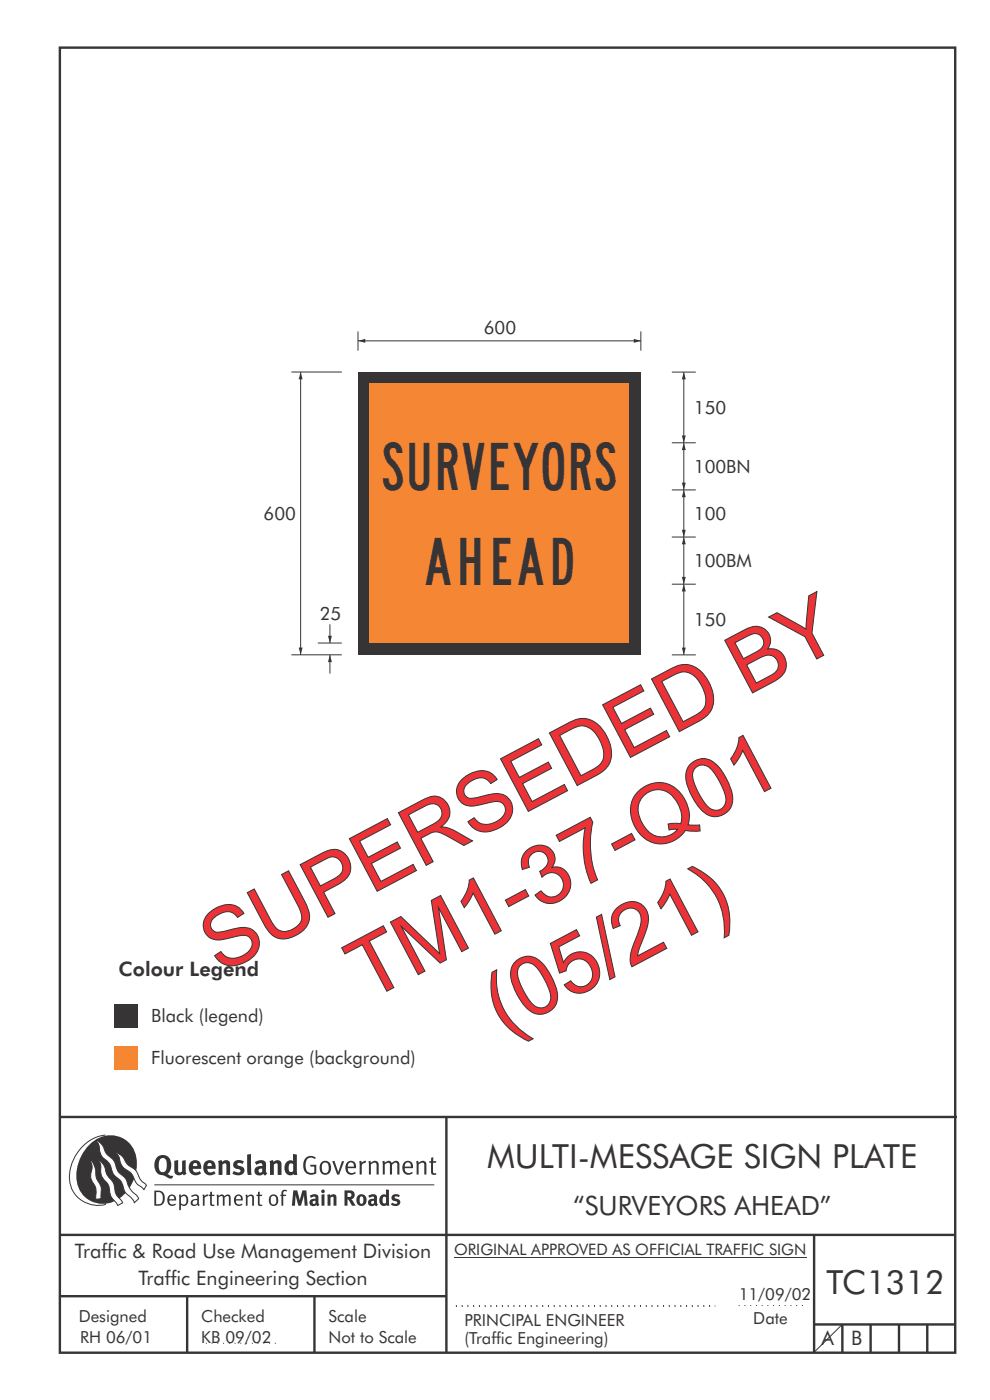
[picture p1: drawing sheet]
<svg xmlns="http://www.w3.org/2000/svg" width="210mm" height="297mm" viewBox="0 0 210 297" stroke-linecap="round" stroke-linejoin="round" font-family="sans-serif">
<g fill="none" stroke="#373435" stroke-width=".51">
<path d="M12.7 10.1h189.9v276.9h-189.9zM12.7 237h190.3M94.7 236.9v50.1M12.7 262h190M12.7 275h82M39.7 275v12M66.7 275v12M172.7 262v25M172.7 281h30M178.7 281v6M184.7 281v6M190.7 281v6"/>
<path d="M196.7 281v6"/>
</g>
<path d="M96.7 277h55M96.7 277.2h55M156.7 277h14M43.7 285h15" fill="none" stroke="#373435" stroke-width=".21" stroke-dasharray=".2 1" stroke-linecap="butt"/>
<path d="M96.3 266.7h74.7" fill="none" stroke="#373435" stroke-width=".21"/>
<g fill="#373435">
<path d="M64.9 245.6a1.61 1.61 0 0 1 2.1 0l-.2 .3a1.17 1.17 0 0 0-1.4-.2 1.17 1.17 0 0 0-.6 1.3 1.42 1.42 0 0 0 1.2 1.9l.7-.2v-1.2h-.8l-.1-.4h1.3v1.8a1.82 1.82 0 0 1-2.2 0 1.82 1.82 0 0 1-.6-2.1l.2-.7z" fill-rule="evenodd"/>
<path d="M68.2 246.5a1.77 1.77 0 0 0 .4 2.7 1.39 1.39 0 0 0 1.4-.5 1.39 1.39 0 0 0 .2-1.5 1.19 1.19 0 0 0-2-.7zM68.5 246.8a.83 .83 0 0 1 1 .1 .83 .83 0 0 1 .2 .9 .75 .75 0 0 1-.6 1.1 .75 .75 0 0 1-.8-.8v-1z" fill-rule="evenodd"/>
<path d="M70.5 246.4l.4-.1 .8 2.4 .8-2.3h.5l-1.1 2.8h-.4z" fill-rule="evenodd"/>
<path d="M73.6 246.7a1.74 1.74 0 0 0 .5 2.5h.9l.5-.3-.2-.3a.89 .89 0 0 1-1.1 .2 .89 .89 0 0 1-.4-1h1.7a1.15 1.15 0 0 0-.4-1.3 1.15 1.15 0 0 0-1.5 .2zM74 246.8a.67 .67 0 0 1 .8-.1 .67 .67 0 0 1 .3 .8h-1.3z" fill-rule="evenodd"/>
<path d="M76.2 246.4l.4-.1 .1 .4 .5-.4h.5l-.2 .5a.61 .61 0 0 0-.8 .6v1.8h-.4z" fill-rule="evenodd"/>
<path d="M78.1 246.4l.5-.1 .1 .4a.89 .89 0 0 1 .9-.4 .89 .89 0 0 1 .7 .7v2.2h-.4v-2.2l-.1-.2-.3-.1-.8 .4v2.1h-.4z" fill-rule="evenodd"/>
<path d="M81.1 246.4l.4-.1 .1 .4a.83 .83 0 0 1 .8-.4 .83 .83 0 0 1 .7 .5 .86 .86 0 0 1 .9-.5 .86 .86 0 0 1 .7 .7v2.2h-.4l-.1-2.3a.5 .5 0 0 0-.8 0l-.2 .2v2.1h-.5v-2.2l-.4-.3-.7 .4v2.1h-.4z" fill-rule="evenodd"/>
<path d="M85.7 246.7a1.74 1.74 0 0 0 .5 2.5h.9l.5-.3-.2-.3a.89 .89 0 0 1-1.1 .2 .89 .89 0 0 1-.4-1h1.7a1.15 1.15 0 0 0-.5-1.3 1.15 1.15 0 0 0-1.4 .2zM86 246.8a.67 .67 0 0 1 .9-.1 .67 .67 0 0 1 .3 .8h-1.3z" fill-rule="evenodd"/>
<path d="M88.3 246.4l.4-.1 .1 .4a.89 .89 0 0 1 .9-.4 .89 .89 0 0 1 .8 .7v2.2h-.5v-2.2l-.1-.2-.3-.1-.8 .4v2.1h-.4z" fill-rule="evenodd"/>
<path d="M91.5 245.6l.4-.1v.9h.7l-.2 .3h-.5v2.1l.1 .1h.5l.1 .3a.71 .71 0 0 1-1.2-.6v-1.9h-.3v-.3h.3z" fill-rule="evenodd"/>
<path d="M37 246.3l.8-.2v2a.46 .46 0 0 0 .2 .6 .46 .46 0 0 0 .6-.2v-2.2l.8-.2v2.4l.2 .5-.6 .4-.2-.3a1.03 1.03 0 0 1-1.2 .2 1.03 1.03 0 0 1-.6-1.1z" fill-rule="evenodd"/>
<path d="M40.4 246.6a1.64 1.64 0 0 0 0 2.2 1.64 1.64 0 0 0 2.3 .1l-.4-.4a.78 .78 0 0 1-.9 .3 .78 .78 0 0 1-.5-.8h1.8a1.37 1.37 0 0 0-.6-1.7 1.37 1.37 0 0 0-1.7 .3zM41.1 246.9a.48 .48 0 0 1 .6-.1 .48 .48 0 0 1 .2 .6h-1z" fill-rule="evenodd"/>
<path d="M43.5 246.6a1.65 1.65 0 0 0-.2 1.9 1.65 1.65 0 0 0 1.9 .8l.5-.4-.3-.4a.78 .78 0 0 1-.9 .3 .78 .78 0 0 1-.5-.8h1.8a1.37 1.37 0 0 0-.6-1.7 1.37 1.37 0 0 0-1.7 .3zM44.1 246.9a.48 .48 0 0 1 .6-.1 .48 .48 0 0 1 .2 .6h-.9z" fill-rule="evenodd"/>
<path d="M46.3 246.3l.7-.2 .1 .4a.95 .95 0 0 1 1-.3 .95 .95 0 0 1 .7 .8v2.3h-.8v-2.3l-.3-.2-.5 .3v2.2h-.8z" fill-rule="evenodd"/>
<path d="M49.7 246.5a1.73 1.73 0 0 1 2-.1l-.2 .5-.6-.2a.42 .42 0 0 0-.6 .3l.2 .3a1.23 1.23 0 0 1 1.4 1 1.47 1.47 0 0 1-2.3 .9l-.3-.2 .3-.6 .7 .3a.47 .47 0 0 0 .7-.3 .87 .87 0 0 0-1-.5l-.4-.2-.1-.4z" fill-rule="evenodd"/>
<path d="M54.1 246.6l.3 .5 .3-.1a.62 .62 0 0 1 .9 0l.1 .4a1.21 1.21 0 0 0-1.4 .3 1.21 1.21 0 0 0-.1 1.3 1.19 1.19 0 0 0 1.6 .1l.5 .3 .4-.5-.3-.3v-1.4a.96 .96 0 0 0-1.3-1zM55 248l.6-.1v.7a.43 .43 0 0 1-.6 .1 .43 .43 0 0 1 0-.7z" fill-rule="evenodd"/>
<path d="M57.2 246.3l.7-.2 .1 .4a.95 .95 0 0 1 1-.3 .95 .95 0 0 1 .7 .8v2.3h-.8v-2.3l-.2-.2-.6 .3v2.2h-.8z" fill-rule="evenodd"/>
<path d="M62.2 244.8v1.5a1.29 1.29 0 0 0-1.4 .2 1.29 1.29 0 0 0-.5 1.3 1.24 1.24 0 0 0 .6 1.3 1.24 1.24 0 0 0 1.4 0l.1 .2h.7l-.1-4.3zM61.5 246.9l.4-.1 .3 .2v1.5l-.3 .1a.48 .48 0 0 1-.6-.4 1.52 1.52 0 0 1 .2-1.3z" fill-rule="evenodd"/>
<path d="M52.4 245l.8-.2 .2 4.5h-.8l-.1-.2z" fill-rule="evenodd"/>
</g>
<path d="M22.4 240.8a9 9 0 0 0-7.4 10.9 6.2 6.2 0 0 0 7.5 3.8M32.7 251.4h59.4" fill="none" stroke="#373435" stroke-width=".21"/>
<path d="M19.1 242.7a5.7 5.7 0 0 1 6.5-1.4 5.7 5.7 0 0 1 3.4 5.7 8.6 8.6 0 0 1-6.2 8.3 5.7 5.7 0 0 1-6.5-7 9.9 9.9 0 0 1 2.8-5.6z" fill-rule="evenodd" fill="#373435"/>
<path d="M24.5 244.5a3.1 3.1 0 0 1 2.3 2.2l.7 .7a3.2 3.2 0 0 1 2 2.4l.4 .6 1.2 1.1-.6 .9-.2-.3a3.5 3.5 0 0 1-1.9-2.1 3.8 3.8 0 0 0-2.1-2.2 3.5 3.5 0 0 1-1-2.2zM20.4 241.9a3.4 3.4 0 0 1 1.9 2.5l.7 .8a3.3 3.3 0 0 1 1.7 2.6 4.4 4.4 0 0 0 1.7 2l.3 .3a6.1 6.1 0 0 0 2.5 3.7l.2 .5-.9 .9a6.1 6.1 0 0 0-1.9-2.2l-.4-.8a3.6 3.6 0 0 0-1.9-2.8l-.6-1a3.6 3.6 0 0 0-1.9-2.8 3.7 3.7 0 0 1-.8-2.4zM21 246.1a3.4 3.4 0 0 1 1.5 2.7l.6 1a3.8 3.8 0 0 1 1.4 3.1l.3 .7 1.2 1.6-1 .6-.5-.8a3.2 3.2 0 0 1-1.3-2.8 4.3 4.3 0 0 0-1.4-2.2 4.7 4.7 0 0 1-.5-2.9zM19.2 246.1a5.1 5.1 0 0 1 1.2 3.7l.3 .7a3.1 3.1 0 0 1 .7 3l.1 .8-1.1 .2-.1-.8a3.5 3.5 0 0 0-.9-3.3 3.6 3.6 0 0 1 .1-2.5z" fill-rule="evenodd" fill="#fefefe" stroke="#373435" stroke-width=".21"/>
<g fill="#373435">
<path d="M33.4 245.5a2.51 2.51 0 0 0 .4 3.7l.8 .1a2.78 2.78 0 0 0 2 .7l.2-.6h-.6l-.7-.3a2.56 2.56 0 0 0 0-3.8 1.83 1.83 0 0 0-2.1 .2zM34 245.9a.87 .87 0 0 1 1 0 .87 .87 0 0 1 .4 .9v.4a1.17 1.17 0 0 1-.9 1.5l-.3-.1a2.38 2.38 0 0 1-.2-2.7z" fill-rule="evenodd"/>
<path d="M33.1 252.9v2.6a1.12 1.12 0 0 0 1.2-.3 1.12 1.12 0 0 0 .2-1.2l-.1-.5-.3-.4zM32.7 252.6h1.1a1.67 1.67 0 0 1 1.2 1.6 1.67 1.67 0 0 1-1.3 1.6h-1zM36.1 253.9l-.2 .5h1.1a.55 .55 0 0 0-.3-.6 .55 .55 0 0 0-.6 .1zM35.8 253.7a.95 .95 0 0 1 1.2-.1 .95 .95 0 0 1 .4 1.1h-1.5a.72 .72 0 0 0 .4 .8 .72 .72 0 0 0 .9-.2l.1 .3a1.15 1.15 0 0 1-1.5 0 1.15 1.15 0 0 1-.2-1.5zM38.4 254.1v1.2a.7 .7 0 0 0 .9 .1 .7 .7 0 0 0 .2-.9 .61 .61 0 0 0-.4-.7 .61 .61 0 0 0-.7 .3zM38 253.5l.3-.1 .1 .4a.95 .95 0 0 1 1.2-.2 .95 .95 0 0 1 .3 1.2 .92 .92 0 0 1-.5 .9 .92 .92 0 0 1-1-.1v1.1l-.4 .1zM40.9 254.8a.5 .5 0 0 0 .2 .8 .5 .5 0 0 0 .7-.4v-.6zM40.5 253.7a1 1 0 0 1 1.7 .3v1.4l.2 .2-.2 .3-.3-.3a.78 .78 0 0 1-1.4-.1 .78 .78 0 0 1 .8-1.1h.5a.58 .58 0 0 0-.3-.7 .58 .58 0 0 0-.7 .2zM43 253.5l.3-.1 .1 .4 .3-.3 .5-.1-.2 .4a.52 .52 0 0 0-.6 .5v1.5h-.4zM44.6 252.9l.4-.1-.1 .7h.6l-.1 .3h-.5v1.5a.35 .35 0 0 0 .6 .3v.2a.57 .57 0 0 1-.6 .1 .57 .57 0 0 1-.3-.5v-1.6h-.3v-.3h.3zM45.9 253.5l.4-.1 .1 .4 .2-.2a.64 .64 0 0 1 1 .2 .7 .7 0 0 1 .8-.4 .7 .7 0 0 1 .5 .6v1.8h-.3v-1.7l-.3-.4-.7 .4v1.7h-.3v-1.6a.38 .38 0 0 0-.3-.5 .38 .38 0 0 0-.5 .2l-.1 .2v1.7h-.4zM50.2 253.9l-.2 .5h1.1a.55 .55 0 0 0-.2-.6 .55 .55 0 0 0-.7 .1zM49.9 253.7a.95 .95 0 0 1 1.2-.1 .95 .95 0 0 1 .4 1.1h-1.5a.72 .72 0 0 0 .4 .8 .72 .72 0 0 0 .9-.2l.1 .3a1.15 1.15 0 0 1-1.5 0 1.15 1.15 0 0 1-.2-1.5zM52.1 253.5l.3-.1 .1 .4a.72 .72 0 0 1 .8-.4 .72 .72 0 0 1 .6 .6v1.8h-.4v-1.6a.45 .45 0 0 0-.3-.5 .45 .45 0 0 0-.5 .2l-.2 .2v1.7h-.3zM54.7 252.9l.4-.1v.7h.6l-.1 .3h-.5v1.5a.35 .35 0 0 0 .5 .3v.2a.57 .57 0 0 1-.6 .1 .57 .57 0 0 1-.3-.5v-1.6h-.3v-.3h.3zM57.6 253.9l-.2 .7a.65 .65 0 0 0 .3 .8 .65 .65 0 0 0 .8-.2l.1-.1a.93 .93 0 0 0-.7-1.4zM57.3 253.7a1.12 1.12 0 0 1 1.4 0 1.12 1.12 0 0 1 .3 1.5 1.01 1.01 0 0 1-1.3 .6 1.01 1.01 0 0 1-.7-1.2zM59.9 252.6l.5-.2 .5 .2-.1 .2-.4-.1-.3 .2v.6h.6l-.1 .3h-.5v2h-.4v-2h-.2v-.3h.2zM62.2 252.6l-.3 3.2h.7l.1-2.3 .6 2.3h.6l.6-2.3 .1 2.3h.7l-.3-3.2h-.9l-.5 2.1-.5-2.1zM65.7 253.7l.3 .4a.51 .51 0 0 1 .5-.3 .51 .51 0 0 1 .4 .4v.1a.88 .88 0 0 0-1.1 .4 .88 .88 0 0 0 .2 1.1 .9 .9 0 0 0 1.1-.2l.3 .3 .4-.4-.2-.2v-1.1a.87 .87 0 0 0-.5-.8 .87 .87 0 0 0-1 .1zM66.4 254.8h.5v.5l-.1 .1h-.3l-.2-.1zM68.2 253.5v2.3h.6v-2.4zM68.1 252.8a.4 .4 0 0 0 .8 0 .4 .4 0 0 0-.8 0zM69.4 253.5l.1 2.3h.6v-1.7a.33 .33 0 0 1 .4-.2 .33 .33 0 0 1 .3 .4v1.5h.6v-1.7a.75 .75 0 0 0-.6-.7 .75 .75 0 0 0-.8 .3v-.3zM73.1 252.6v3.2h.6v-1.3l.3 .2 .7 1.1h.7l-.9-1.4a.94 .94 0 0 0 .7-1 .94 .94 0 0 0-.9-.8zM73.7 253.1a.51 .51 0 0 1 .8 .1 .51 .51 0 0 1-.2 .7l-.6 .1zM75.9 253.7a1.19 1.19 0 0 0-.1 1.7 1.19 1.19 0 0 0 1.8 0 1.19 1.19 0 0 0-.1-1.6 1.19 1.19 0 0 0-1.6-.1zM76.5 253.9l.2-.1a.99 .99 0 0 1 0 1.6 1.06 1.06 0 0 1-.2-1.5zM78.1 253.7l.3 .4a.51 .51 0 0 1 .5-.3 .51 .51 0 0 1 .5 .4v.1a.88 .88 0 0 0-1.2 .4 .88 .88 0 0 0 .2 1.1 .9 .9 0 0 0 1.1-.2l.3 .3 .4-.4-.2-.2v-1.1a.87 .87 0 0 0-.5-.8 .87 .87 0 0 0-1 .1zM78.9 254.8h.4v.5l-.1 .1h-.3l-.1-.1zM81.9 252.3v1.2a1.2 1.2 0 0 0-1.4 .6 1.2 1.2 0 0 0 .2 1.4l.5 .3 .8-.1v.1h.6l-.1-3.4zM81.4 253.9l.5 .1-.1 1.2a.46 .46 0 0 1-.5 0 .46 .46 0 0 1-.1-.5zM83.3 253.6a.79 .79 0 0 0-.1 .9 .79 .79 0 0 0 .9 .4 .33 .33 0 0 1 0 .5 .33 .33 0 0 1-.5 0l-.4-.3-.3 .5a1.15 1.15 0 0 0 1.2 .3 1.15 1.15 0 0 0 .8-1 1.49 1.49 0 0 0-1.2-.8 .4 .4 0 0 1 .3-.3 .4 .4 0 0 1 .4 .1l.2 .1 .2-.4a1.47 1.47 0 0 0-1.5 0z" fill-rule="evenodd"/>
</g>
<path d="M24.1 222h5v5h-5z" fill-rule="evenodd" fill="#f58634"/>
<path d="M24.1 213h5v5h-5z" fill-rule="evenodd" fill="#373435"/>
<path d="M145.1 123.9v15M178.6 281l-5.8 5.8" fill="none" stroke="#373435" stroke-width=".21"/>
<g fill="#373435">
<path d="M144.6 137.4h.9l-.4 1.5z"/>
<path d="M145.1 123.9l.4 1.6h-.9z"/>
</g>
<path d="M145.1 113.9v10" fill="none" stroke="#373435" stroke-width=".21"/>
<g fill="#373435">
<path d="M144.6 122.4h.9l-.4 1.5z"/>
<path d="M145.1 113.9l.4 1.6h-.9z"/>
</g>
<path d="M75.9 72.3h60.1" fill="none" stroke="#373435" stroke-width=".21"/>
<g fill="#373435">
<path d="M134.4 71.9l1.6 .4-1.6 .4z"/>
<path d="M75.9 72.3l1.6-.4v.8z"/>
<path d="M75.9 78.9h60v60h-60z" fill-rule="evenodd"/>
</g>
<path d="M78.4 81.4h55v55h-55z" fill-rule="evenodd" fill="#f58634"/>
<path d="M75.9 70.3v4.1M135.9 70.3v4.1M145.1 103.9v10M142.5 138.9h5.1M142.5 123.9h5.1" fill="none" stroke="#373435" stroke-width=".21"/>
<g fill="#373435">
<path d="M144.6 112.4h.9l-.4 1.5z"/>
<path d="M145.1 103.9l.4 1.6h-.9z"/>
</g>
<path d="M145.1 93.9v10M142.5 113.9h5.1M142.5 103.9h5.1" fill="none" stroke="#373435" stroke-width=".21"/>
<g fill="#373435">
<path d="M144.6 102.4h.9l-.4 1.5z"/>
<path d="M145.1 93.9l.4 1.6h-.9z"/>
</g>
<path d="M70 132.5v3.9" fill="none" stroke="#373435" stroke-width=".21"/>
<path d="M69.6 134.9h.8l-.4 1.5z" fill="#373435"/>
<path d="M61.8 78.9h10.7M63.8 78.9v60M61.8 138.9h10.7M67.4 136.4h5.1" fill="none" stroke="#373435" stroke-width=".21"/>
<g fill="#373435">
<path d="M63.4 137.4h.8l-.4 1.5z"/>
<path d="M63.8 78.9l.4 1.6h-.8z"/>
</g>
<path d="M142.5 93.9h5.1M70 138.9v4" fill="none" stroke="#373435" stroke-width=".21"/>
<path d="M70 138.9l.4 1.6h-.8z" fill="#373435"/>
<path d="M145.1 78.9v15" fill="none" stroke="#373435" stroke-width=".21"/>
<g fill="#373435">
<path d="M144.6 92.4h.9l-.4 1.5z"/>
<path d="M145.1 78.9l.4 1.6h-.9z"/>
</g>
<path d="M142.5 78.9h5.1" fill="none" stroke="#373435" stroke-width=".21"/>
<g font-size="17.6" fill="#ed3237">
<text x="46.7" y="206.7" transform="rotate(-28 46.7 206.7)">SUPERSEDED BY</text>
<text x="78" y="212.4" transform="rotate(-28 78 212.4)">TM1-37-Q01</text>
<text x="106.7" y="219.6" transform="rotate(-28 106.7 219.6)">(05/21)</text>
</g>
<g font-size="10" fill="#373435">
<text x="81.3" y="104">SURVEYORS</text>
<text x="90.3" y="124.2">AHEAD</text>
</g>
<g font-size="7.1" fill="#373435">
<text x="103.3" y="247.8">MULTI-MESSAGE SIGN PLATE</text>
<text x="175.3" y="274.5">TC1312</text>
</g>
<text font-size="5.6" fill="#373435" x="121.6" y="257.8">“SURVEYORS AHEAD”</text>
<g font-size="4.2" fill="#373435">
<text x="25.2" y="207">Colour Legend</text>
<text x="15.9" y="267">Traffic &amp; Road Use Management Division</text>
<text x="29.4" y="272.6">Traffic Engineering Section</text>
<text x="174.3" y="285.4">A</text>
<text x="180.6" y="285.4">B</text>
</g>
<g font-size="3.9" fill="#373435">
<text x="102.6" y="70.8">600</text>
<text x="147.2" y="87.8">150</text>
<text x="147.2" y="100.3">100BN</text>
<text x="55.9" y="110.3">600</text>
<text x="147.2" y="110.3">100</text>
<text x="147.2" y="120.3">100BM</text>
<text x="67.8" y="131.4">25</text>
<text x="147.2" y="132.8">150</text>
<text x="32.1" y="216.9">Black (legend)</text>
<text x="32.1" y="225.8">Fluorescent orange (background)</text>
</g>
<g font-size="3.5" fill="#373435">
<text x="156.7" y="275.9">11/09/02</text>
<text x="16.7" y="280.4">Designed</text>
<text x="42.7" y="280.4">Checked</text>
<text x="69.7" y="280.4">Scale</text>
<text x="98.5" y="281.4">PRINCIPAL ENGINEER</text>
<text x="159.8" y="281">Date</text>
<text x="17" y="284.8">RH 06/01</text>
<text x="42.7" y="284.8">KB 09/02</text>
<text x="69.7" y="285">Not to Scale</text>
<text x="98.5" y="285.1">(Traffic Engineering)</text>
</g>
<text font-size="3.4" fill="#373435" x="96.3" y="266.3">ORIGINAL APPROVED AS OFFICIAL TRAFFIC SIGN</text>
</svg>
